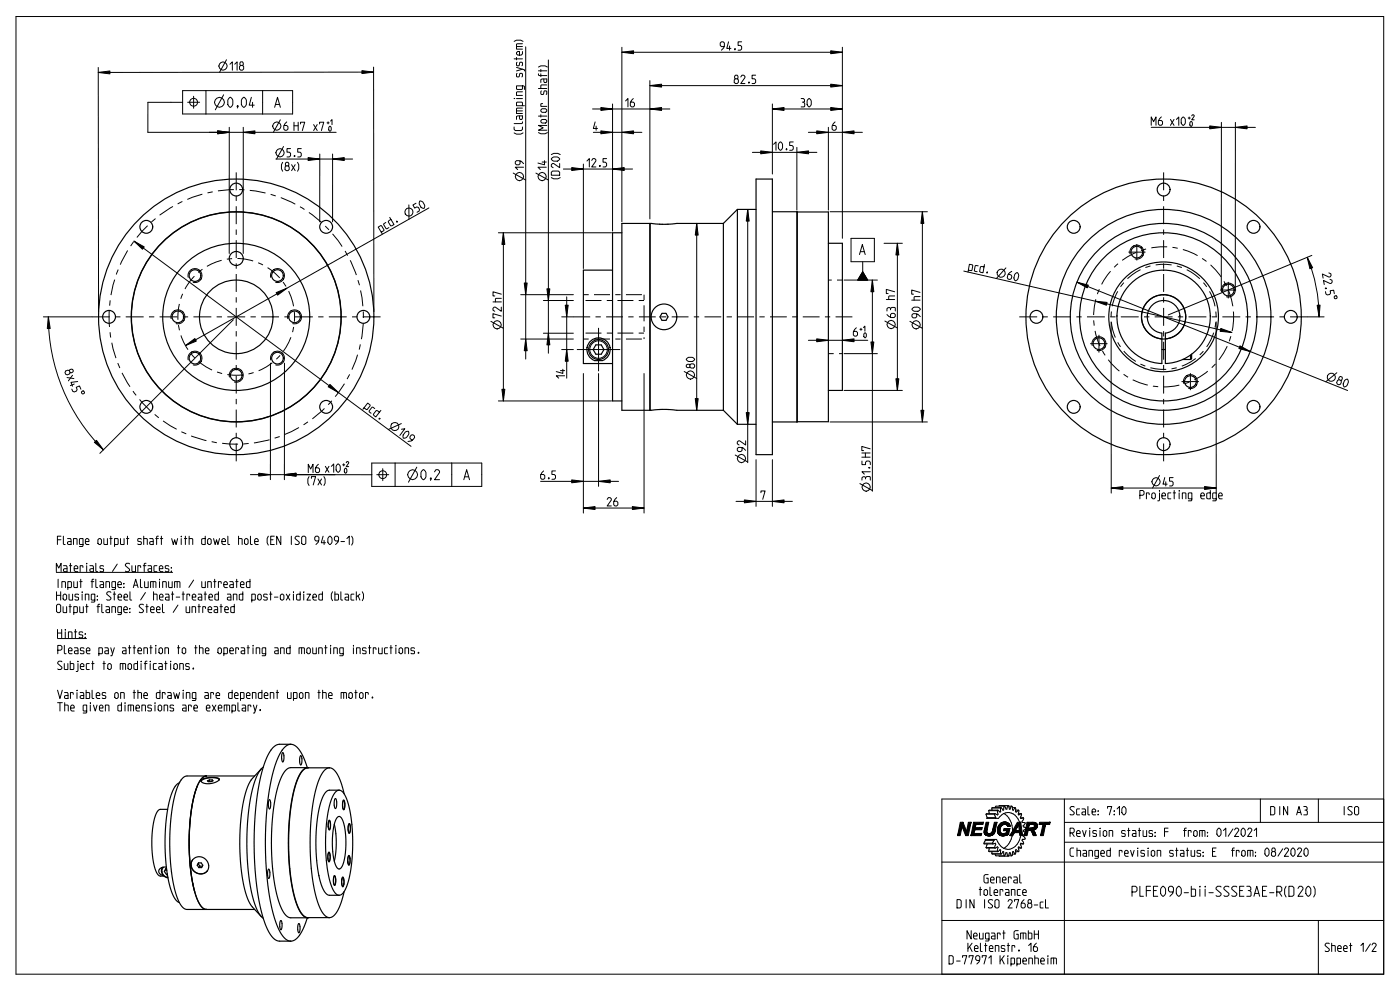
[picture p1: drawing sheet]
<svg xmlns="http://www.w3.org/2000/svg" width="420mm" height="297mm" viewBox="0 0 420 297" stroke-linecap="round" stroke-linejoin="round" font-family="sans-serif">
<g fill="#000">
<path d="M186.6 15.7l3.5-.5v.9zM249.2 15.2l3.5 .5-3.5 .4zM29.5 21.7l3.5-.4v.8zM65.3 39.2l3.5 .5-3.5 .4zM73 39.7l3.5-.5v.9zM108.6 21.2l3.5 .4-3.5 .5zM180.3 32.2l3.5 .5-3.5 .4zM180.3 39.2l3.5 .5-3.5 .4zM186.6 39.7l3.5-.5v.9zM195 32.7l3.5-.5v.9zM195 25.7l3.5-.5v.9zM231.7 32.7l3.5-.5v.9z"/>
<path d="M245 39.2l3.5 .5-3.5 .4zM249.2 32.2l3.5 .5-3.5 .4zM252.7 39.7l3.5-.5v.9zM249.2 25.2l3.5 .5-3.5 .4zM362.9 37.7l3.5 .5-3.5 .4zM370.6 38.2l3.5-.5v.9zM92.4 47.2l3.5 .5-3.5 .4zM99.8 47.7l3.5-.5v.9zM171.5 50.2l3.5 .5-3.5 .4zM183.8 50.7l3.5-.5v.9zM228.2 45.2l3.5 .5-3.5 .4zM239.1 45.7l3.5-.5v.9z"/>
<path d="M40.2 72.3l3.1 1.7-.5 .7zM151 69.8l.5 3.5h-.9zM209 67l.5 3.5h-.9zM224.3 62.8l.5 3.5h-.9zM269.2 72.9l.5 3.5h-.9zM276.7 63.5l.5 3.5h-.9zM392.2 77.1l1.6 3.1-.8 .3zM14.5 95l.6 3.4-.9 .1zM82.8 87.7l3.3-1.3-2.8 2.1zM157.3 84.8h.9l-.5 3.5zM164.1 86.6h.9l-.5 3.5zM164.5 99.9l.5 3.5h-.9z"/>
<path d="M169.6 91.5h.9l-.5 3.5zM261.7 83.9l.5 3.5h-.9zM323.1 84.6l3.4 .9-.3 .8zM328.6 90.3l3.5 .3-.2 .9zM366.2 98.4l3.4 1.2-3.6-.3zM395.2 91.5l.8-.1-.3 3.6zM55.6 103.6l2.9-2.1 .4 .7zM99 115.2l2.5 2.5-3-1.8zM157.7 101.6l.5 3.5h-.9zM170 104.8l.5 3.5h-.9zM245 101.5l3.5 .5-3.5 .4zM252.7 102l3.5-.5v.9z"/>
<path d="M261.3 102.5h.9l-.5 3.5zM268.8 113.5h.9l-.5 3.5zM372 103.7l3.1 1.7-3.4-.9zM28.3 132.6l.6-.6 2.1 2.8zM150.6 116.7h.9l-.5 3.5zM208.6 119.5h.9l-.5 3.5zM223.9 123.7h.9l-.5 3.5zM276.3 123h.9l-.5 3.5zM77.6 141.8l3.5 .5-3.5 .4zM85.3 142.3l3.5-.5v.9zM175 152.3l3.5-.5v.9zM171.5 143.8l3.5 .5-3.5 .4z"/>
<path d="M179.6 144.3l3.5-.5v.9zM189.7 151.8l3.5 .5-3.5 .4zM223.3 149.8l3.5 .5-3.5 .4zM231.7 150.3l3.5-.5v.9zM333.4 146.3l3.5-.5v.9zM361.4 145.8l3.5 .5-3.5 .4z"/>
</g>
<g fill="none" stroke="#000" stroke-width=".3">
<path d="M4.8 5h410.3v287h-410.3zM67.9 17.9l-2 3.8M157.7 14v93.6M164.5 18v87.9M186.6 15.7l3.5-.5v.9zM186.6 14.2v52.3M186.6 15.7h66.1M249.2 15.2l3.5 .5-3.5 .4zM252.7 14.2v57.2M29.5 20.2l.1 73.3M29.5 21.7l3.5-.4v.8zM54.8 30.7h-10.4v9h56.4"/>
<path d="M54.8 27.2h33v7h-33zM56.3 30.6h3.6M58.1 28.8v3.6M61.8 27.2v7M65.3 39.2l3.5 .5-3.5 .4zM67.1 28.4l-2.5 4.5M68.6 29.6l.6-.4 .6 .8v1.3l-.6 .9-.6-.5-.3-.4v-1.3zM68.8 38.2v37.8M71.3 31.7l.1 .2-.2 .1zM71.4 31.9l-.2 .5M72.6 29.6l.7-.4 .6 .8v1.3l-.6 .9-.7-.5-.2-.4v-1.3zM73 39.7l3.5-.5v.9z"/>
<path d="M73 38.2v37.8M75.4 29.2l-.6 2.3h1.5M75.8 30.7v1.5M78.8 27.2v7M84.1 35.9l-2.1 3.8M108.6 21.2l3.5 .4-3.5 .5zM112.1 20.1l.1 73.3M112.1 21.6l-82.6 .1M177.8 32.7h23.2M178 39.7h14.6M180.3 32.2l3.5 .5-3.5 .4zM180.3 39.2l3.5 .5-3.5 .4z"/>
<path d="M183.8 31.2v38.1M186.6 39.7l3.5-.5v.9zM195 32.7l3.5-.5v.9zM195 25.7l3.5-.5v.9zM195 24.2v41.4M195 25.7h57.7M231.7 32.7l3.5-.5v.9zM231.7 31.2v21M231.7 32.7h21M242.5 39.7h16.2M245 39.2l3.5 .5-3.5 .4zM248.5 38.2v24.8"/>
<path d="M249.2 32.2l3.5 .5-3.5 .4zM249.2 25.2l3.5 .5-3.5 .4zM252.7 39.7l3.5-.5v.9zM345.4 38.2h31.2M362.9 37.7l3.5 .5-3.5 .4zM366.4 36.7v50.1M370.6 38.2l3.5-.5v.9zM370.6 36.7v50.1M70.9 51.7v5.3M70.9 58.6v1.6M82.8 47.7h23M85.1 43.9l-2.1 3.8"/>
<path d="M92.4 47.2l3.5 .5-3.5 .4zM95.9 46.2v20.3M99.8 47.7l3.5-.5v.9zM99.8 46.2v20.3M154 51.9l3.7 2.1M160.8 51.9l3.7 2.1M169 50.7h20.8M171.5 50.2l3.5 .5-3.5 .4zM175 49.2v31.3M183.8 50.7l3.5-.5v.9zM225.7 45.7h19.4M228.2 45.2l3.5 .5-3.5 .4z"/>
<path d="M239.1 45.7l3.5-.5v.9zM239.1 44.2v18.8M349.1 51.7v5.3M349.1 58.6v1.6M40.2 72.3l3.1 1.7-.5 .7zM40.2 72.3l83.1 61.5M70.9 61.8v5.4M70.9 68.8v1.6M70.9 72v5.3M70.9 78.9v1.6M122.7 61.4v4.3M128.7 62.3l-73.1 41.3"/>
<path d="M149.5 69.8h34M151 69.8l.5 3.5h-.9zM151 69.8v50.4M209 67l.5 3.5h-.9zM209 67v56M224.3 62.8l.5 3.5h-.9zM224.3 62.8v75.9M249 63.5h29.2M255.3 71.4h7v7h-7zM258.8 78.4v5.5M265.2 72.9h5.5M269.2 72.9l.5 3.5h-.9z"/>
<path d="M269.2 72.9v44.1M276.7 63.5l.5 3.5h-.9zM276.7 63.5v63M338.5 75.6h5.1M339 76.1a2.1 2.1 0 0 1 1.9-2.6 2.1 2.1 0 0 1 2.2 2.2 2.1 2.1 0 0 1-2.6 1.9M341 73.1v5M349.1 61.8v5.4M349.1 68.8v1.6M349.1 72v5.3M349.1 78.9v1.6M392.2 77.1l1.6 3.1-.8 .3zM392.2 77.1a46.6 46.6 0 0 1 3.5 17.9"/>
<path d="M393.6 76.5l-43.1 17.9M13 95h19.9M14.5 95l.6 3.4-.9 .1zM14.5 95a56.4 56.4 0 0 0 16.5 39.8M34.5 95h1.6M37.7 95h5.4M44.7 95h1.6M47.9 95h5.3M51.3 95.5a2.1 2.1 0 0 1 1.9-2.6 2.1 2.1 0 0 1 2.3 2.2 2.1 2.1 0 0 1-2.7 1.9M54.8 95h1.6M56.5 83.1a2.1 2.1 0 0 1 1.8-2.6 2.1 2.1 0 0 1 2.3 2.3 2.1 2.1 0 0 1-2.6 1.8M58 95h5.4"/>
<path d="M65 95h1.6M68.2 95h5.4M70 95.8l-40 40.1M70.9 82.1v5.4M70.9 89.1v1.6M70.9 92.3v5.3M70.9 99.2v1.6M75.1 95h1.6M78.3 95h5.4M81.2 83.1a2.1 2.1 0 0 1 1.9-2.6 2.1 2.1 0 0 1 2.2 2.3 2.1 2.1 0 0 1-2.6 1.8M82.8 87.7l3.3-1.3-2.8 2.1zM85.3 95h1.6"/>
<path d="M86.3 95.5a2.1 2.1 0 0 1 1.9-2.6 2.1 2.1 0 0 1 2.3 2.2 2.1 2.1 0 0 1-2.7 1.9M88.5 95h5.4M95.5 95h1.6M98.6 95h5.4M105.6 95h1.6M108.8 95h5.4M147.3 96.3l3.7 2.1M156.2 88.3h15.8M157.3 84.8h.9l-.5 3.5zM163 99.9h9M163 90.1h9M164.1 86.6h.9l-.5 3.5z"/>
<path d="M164.5 99.9l.5 3.5h-.9zM168.5 95h8.6M169.6 91.5h.9l-.5 3.5zM170 89v24.3M178.7 95h1.5M179.6 98.3v13M181.8 95h5.1M188.5 95h1.6M191.7 95h5M198.3 95h1.6M201.5 95h5.1M208.1 95h1.6"/>
<path d="M211.3 95h5.1M218 95h1.6M221.2 95h5M227.8 95h1.6M231 95h5M237.6 95h1.6M240.8 95h5.1M247.5 95h1.6M250.7 95h5M253.2 83.9h10M257.3 83.9l1.5-2.5 1.5 2.5M257.4 83.8v.1"/>
<path d="M257.5 83.6v.3M257.6 83.4v.5M257.7 83.3v.6M257.8 83.1v.8M257.9 82.9v1M258 82.8v1.1M258.1 82.6v1.3M258.2 82.4v1.5M258.3 82.3v1.6M258.4 82.1v1.8M258.5 81.9v2M258.6 81.8v2.1"/>
<path d="M258.7 81.6v2.3M258.9 81.6v2.3M259 81.8v2.1M259.1 81.9v2M259.2 82.1v1.8M259.3 82.3v1.6M259.4 82.4v1.5M259.5 82.6v1.3M259.6 82.8v1.1M259.7 82.9v1M259.8 83.1v.8M259.9 83.3v.6"/>
<path d="M260 83.4v.5M260.1 83.6v.3M260.2 83.8v.1M261.7 83.9l.5 3.5h-.9zM261.7 83.9v63.3M265.5 96.2l3.7 2.1M273 96.3l3.7 2.1M289.1 81.2l80.5 18.4M301.8 80.3l-2.9 3.2M305.8 95h5.4M312.7 95h1.6M315.9 95h5.4"/>
<path d="M322.9 95h1.6M323.1 84.6l3.4 .9-.3 .8zM323.1 84.6l81.2 32.4M326.1 95h5.4M328.6 90.3l3.5 .3-.2 .9zM333.1 95h1.6M333.3 96.5l.1 51.3M336.2 95h5.4M343.2 95h1.6M346.4 95h5.4M349.1 82.1v5.4M349.1 89.1v1.6"/>
<path d="M349.1 92.3v5.3M349.1 99.2v1.6M353.4 95h1.6M356.6 95h5.3M363.5 95h1.6M364.8 96.5l.1 51.3M366 86.9h4.8M366.2 98.4l3.4 1.2-3.6-.3zM366.5 87.5a2.1 2.1 0 0 1 1.8-2.7 2.1 2.1 0 0 1 2.3 2.3 2.1 2.1 0 0 1-2.7 1.9M366.7 95h5.4M368.5 84.5v4.9M373.7 95h1.6"/>
<path d="M376.9 95h5.3M383.8 95h1.6M387 95h10.2M395.2 91.5l.8-.1-.3 3.6zM397.6 86.4h.3zM397.6 87.4l.2 .7 .4 .3 .7-.1 .3-.4-.2-.8 1.1-.1 .2 1M398.6 81.8l.6 .2 .1 .6-.3 .4h-.3l-2-.9 .2 1.3M399 83.7l.6 .3 .1 .5-.3 .4-.4 .1-1.9-.9 .2 1.2M400.4 88.7l.7 .1-.1 .7-.7-.1zM20.1 113.2l2.1 .3M20.8 111.1l.1-.3 .5-.2 .4 .1 .2 .5-.2 .4-.5 .2-.3-.2-.2 .5-.6 .3-.5-.2-.2-.5 .2-.5 .6-.3 .5 .2 .2 .5M21.5 116.6l.3 .7 .5 .2 .6-.3 .2-.5-.2-.6 1-.4 .4 .9"/>
<path d="M21.8 112.5l-1.3 1.6M22.3 115.1l-1.2 .5M23.3 114.3l-2 .3 .5 1.2M24.5 117.3h.7v.6l-.6 .1zM55.6 103.6l2.9-2.1 .4 .7zM56.5 107.9a2.1 2.1 0 0 1 1.8-2.7 2.1 2.1 0 0 1 2.3 2.3 2.1 2.1 0 0 1-2.6 1.9M68.8 113a2.1 2.1 0 0 1 1.9-2.6 2.1 2.1 0 0 1 2.3 2.2 2.1 2.1 0 0 1-2.7 1.9M70.9 102.4v5.4M70.9 109.4v1.6M70.9 112.6v5.4M70.9 119.5v1.6M81.1 108.8v35"/>
<path d="M81.2 107.9a2.1 2.1 0 0 1 1.9-2.7 2.1 2.1 0 0 1 2.2 2.3 2.1 2.1 0 0 1-2.6 1.9M85.3 108.8v35M99 115.2l2.5 2.5-3-1.8zM150.6 116.7h.9l-.5 3.5zM156.2 101.6h15.8M157.7 101.6l.5 3.5h-.9zM168.5 104.8h3.5M170 104.8l.5 3.5h-.9zM173.1 104.8h13M175 112v41.8M179.6 112v33.8M193.2 112v41.8"/>
<path d="M205.3 111.3l3.7 2.1M208.6 119.5h.9l-.5 3.5zM242.5 102h17.8M245 101.5l3.5 .5-3.5 .4zM252.7 102l3.5-.5v.9zM253.2 117h17.5M253.2 106h10M261.3 102.5h.9l-.5 3.5zM268.8 113.5h.9l-.5 3.5zM327.1 103h5.1M327.7 103.5a2.1 2.1 0 0 1 1.8-2.6 2.1 2.1 0 0 1 2.3 2.3 2.1 2.1 0 0 1-2.7 1.8M329.7 100.3v5.4"/>
<path d="M349.1 102.4v5.4M349.1 109.4v1.6M349.1 112.6v5.4M349.1 119.5v1.6M354.4 114.4h5.3M355.1 114.9a2.1 2.1 0 0 1 1.8-2.6 2.1 2.1 0 0 1 2.3 2.2 2.1 2.1 0 0 1-2.6 1.9M357.1 111.8v5.1M357.1 106.4v1.3M372 103.7l3.1 1.7-3.4-.9zM401.1 111.7l-3.4 2.7M28.3 132.6l.6-.6 2.1 2.8zM70.9 122.7v5.4"/>
<path d="M70.9 129.7v1.6M70.9 132.9v5.4M111.5 138.8h33v7h-33zM118.5 138.8v7M120.4 126.9l-3.9 1.8M135.5 138.8v7M149.5 120.2h34M220.6 136.4l3.7 2.1M223.9 123.7h.9l-.5 3.5zM226.8 137.8v14M231.7 137.8v14M249 126.5h29.2"/>
<path d="M276.3 123h.9l-.5 3.5zM349.1 122.7v5.4M349.1 129.7v1.6M349.1 132.9v5.4M75.1 142.2l36.4 .1M77.6 141.8l3.5 .5-3.5 .4zM85.3 142.3l3.5-.5v.9zM113 142.3h3.6M114.8 140.5v3.6M125 140l-2.5 4.5M126.5 141.2l.6-.4 .7 .8v1.3l-.7 .9-.6-.5-.2-.4v-1.3zM129.1 143.3l.3 .1-.2 .2z"/>
<path d="M129.4 143.5l-.3 .5M130.4 141.4l.4-.6h.6l.5 .4v.4l-1.5 2.2h1.5M162.2 144.3h23.4M171.5 143.8l3.5 .5-3.5 .4zM175 152.3l3.5-.5v.9zM175 152.3h18.2M179.6 144.3l3.5-.5v.9zM189.7 151.8l3.5 .5-3.5 .4zM220.8 150.3h16.9M223.3 149.8l3.5 .5-3.5 .4zM231.7 150.3l3.5-.5v.9zM258 144.9l3.7 2.1"/>
<path d="M333.4 146.3l3.5-.5v.9zM347.9 142.5l-2.1 3.8M361.4 145.8l3.5 .5-3.5 .4zM364.9 146.3h-31.5M16.9 171.5h34.9M17.3 191.4h8.6M103 239.8l.3 .1 .2 1.1-.1 1.2-.3 .5-.4-1.2zM319.3 239.5v52.5M378.1 239.5v7M395.5 239.5v7M415.1 239.5h-132.5v52.5M49.1 259.9a1.82 1.82 0 0 0-.4 1.9 1.82 1.82 0 0 0 1.7 1.1"/>
<path d="M98.6 255.4h.2l.1 .2 .2 1-.1 1.3-.3 .4-.4-1.2zM98.7 245.9h.3l.2 1.1-.1 1.2-.3 .6-.4-1.3zM104.5 256.4l.3 .1 .3 1.1-.1 1.2-.3 .5-.4-1.2zM104.6 246.9l.3-.1 .1 .3 .2 1-.1 1.2-.3 .5-.4-1.3zM282.6 258.4h132.5M295.2 252.7v.2h2.6M295.2 252.7h2.5M295.3 252.4l-.1 .3M295.8 254l.1 .2h2.6M295.8 254h2.5M295.8 244h2.5M295.8 244l.1 .4"/>
<path d="M296.1 252.9l-.3 1.1M296.6 255.1l.2 .1h2.6M296.6 255.1h2.6M296.6 243h2.6M296.6 243l.2 .9M296.8 254.2l-.2 .9M297.6 255.9l2.7 .1M297.6 255.9h2.6M297.6 242.2h2.6M297.6 242.2v.6M297.6 255.2v.7M297.7 252.7l.1 .2"/>
<path d="M297.8 252.9l.8-.2 .1 .3-.4 1M297.9 252.4l-.2 .3M298.3 254l.2 .2M298.3 244l.2 .4M298.5 254.2l.8-.4 .1 .2-.2 1.1M298.5 243.9h-2.6l-.1 .1M298.5 243.9l-.2 .1M298.6 256v.4l.3 .1h2.5M299.2 243l.2 1-.1 .3-.8-.4M299.2 255.1l.2 .1M299.3 252.3a3.3 3.3 0 0 0 3.1 2.3 3.3 3.3 0 0 0 3.1-2.2M299.4 242.8h-2.6l-.2 .2"/>
<path d="M299.4 255.2l.6-.6 .2 .2v1.1M299.4 242.8l-.2 .2M299.7 256.5l2.8 .1 .3-1 .2-.1 .4 1M299.7 241.6l.1-.2h2.7l.3 1.1h.2l.4-.9M300 244.7a3.1 3.1 0 0 1 5 .1M300.2 255.9l.1 .1M300.2 242.2v1l-.2 .2-.6-.6M300.3 242l-2.7 .2M300.3 256l.6-.8 .2 .1 .1 1.1 .2 .1M300.3 242l-.1 .2M301.1 243.8l1.1 .8M301.4 241.6h-2.5l-.3 .1v.3"/>
<path d="M301.4 256.5l.4-1 .3 .1 .3 1M301.4 241.6l-.2 .1-.1 1-.2 .1-.6-.8M302.4 241.4l-.3 1.1h-.3l-.4-.9M302.6 256.5h.8M302.6 241.6h.8M303 252.2a4.2 4.2 0 0 1-1.9 2M303.4 241.6l.3 .4M303.7 256h.8M303.7 242h.8M303.7 242l.1 .7 .2 .1 .5-.8M304.5 256l-.5-.8-.2 .1-.1 1.1-.3 .1M304.5 242l.2 .5-.1 .7 .2 .2 .7-.6"/>
<path d="M304.7 255.2h.8M304.7 242.8h.8M305.5 254.2h.8M305.5 243.9h.9M305.5 255.2l-.7-.6-.2 .2 .1 .7-.2 .5M305.5 242.8l.2 .2-.2 1 .1 .3 .8-.4M306.1 252.9h.8M306.4 243.9v.5M307 252.4l.1 .5-.8-.2-.2 .3 .3 1.2-.8-.4-.1 .2 .2 1.1-.2 .1M319.3 246.5h95.8M319.3 252.4h95.8M357.3 249.4l-.1-.5h-.7v1.8"/>
<path d="M358.1 249.3l.4-.4h.3l.4 .4v1l-.4 .4h-.3l-.4-.4zM372.5 255.2l.4-.3h.3l.4 .3v1.1l-.4 .3h-.3l-.4-.3zM374.3 256.6v-1.7h1.4l.2 .1v1.6M100.2 262.5h.3l.3 1.2-.1 1.1-.3 .6-.4-1.3zM102.7 262.9l.3 .1 .2 1.1-.1 1.3-.3 .4-.3-1.3zM282.6 275.9h132.5M395.5 275.9v16.1"/>
<circle cx="66.9" cy="19.8" r="1.23"/>
<circle cx="58.1" cy="30.6" r="1.19"/>
<circle cx="65.8" cy="30.7" r="1.47"/>
<circle cx="83" cy="37.8" r="1.23"/>
<circle cx="84" cy="45.8" r="1.23"/>
<circle cx="155.8" cy="52.9" r="1.23"/>
<circle cx="162.6" cy="52.9" r="1.23"/>
<circle cx="122.7" cy="63.6" r="1.23"/>
<circle cx="149.1" cy="97.4" r="1.23"/>
<circle cx="267.3" cy="97.3" r="1.23"/>
<circle cx="274.8" cy="97.4" r="1.23"/>
<circle cx="300.3" cy="81.9" r="1.23"/>
<circle cx="179.6" cy="104.8" r="2.63"/>
<circle cx="207.1" cy="112.4" r="1.23"/>
<circle cx="399.4" cy="113.1" r="1.23"/>
<circle cx="118.4" cy="127.8" r="1.23"/>
<circle cx="222.4" cy="137.4" r="1.23"/>
<circle cx="114.8" cy="142.2" r="1.19"/>
<circle cx="123.8" cy="142.3" r="1.47"/>
<circle cx="259.8" cy="146" r="1.23"/>
<circle cx="346.8" cy="144.4" r="1.23"/>
</g>
<g fill="none" stroke="#000" stroke-width=".35">
<path d="M226.8 53.7h4.9v82.6h-4.9zM186.6 69.8h-2.8v50.4h2.8M195 67v56M195 67.1h.1M217 67h-14l-3.7 .2-4-.2h-8.7v56h8.7l3.9-.3 3.8 .3h14M217 67v56M221.2 62.8l-4.2 4.2M221.2 62.8v64.4M221.2 62.8h5.6M231.7 63.5h7.4M239.1 63.5v63M239.1 63.5h.1"/>
<path d="M239.2 63.5h9.3v62.9h-9.3M239.2 63.5v62.9M248.5 72.9h4.2v44.1h-4.2M175 81v28h8.8M175 81h8.8M198.6 93.9h1.2l.6 1.1-.6 1h-1.2l-.6-1zM338.8 85.5a14 14 0 0 1 23 3.6 14 14 0 0 1-12.2 19.9v-9.2a4.9 4.9 0 0 0 3.6-7.4 4.9 4.9 0 0 0-8.3 0 4.9 4.9 0 0 0 3.7 7.4v9.2a14 14 0 0 1-12.4-8.7 14 14 0 0 1 2.6-14.8zM176.6 104.7a2.98 2.98 0 0 1 4.3-2.6 2.98 2.98 0 0 1 .5 5 2.98 2.98 0 0 1-4.7-1.7l-.1-.6M178.8 103.4h1.6l.8 1.4-.8 1.4h-1.6l-.9-1.4zM348.6 104.7h1M348.6 101.6a6.6 6.6 0 0 1-5.2-10.1 6.6 6.6 0 0 1 11.3 0 6.6 6.6 0 0 1-5.1 10.1M357.5 106.1l-.2 1.6h-2.5"/>
<path d="M195 122.8h.1M217 123l4.2 4.2M221.2 127.2h5.6M231.7 126.5h7.4M239.2 126.4l-.1 .1M53.8 234.6a4.9 4.9 0 0 0-2.5 3.7 56.2 56.2 0 0 0-1.3 21.9M59.3 235.5a58.7 58.7 0 0 0-1.9 26.7 20.4 20.4 0 0 0 3.1 9.6l.6 .5 .8 .3M59.3 235.5a56.7 56.7 0 0 0-2.2 24.5l.5 3.8 .8 3.5M60.1 233.8a25.1 25.1 0 0 0-3 11.3 60.8 60.8 0 0 0 1.9 24.1l1.3 2.4 .7 .7 .9 .3M60.2 233.8l-.9 1.7M60.2 233.8h.1M60.5 233.7a6.7 6.7 0 0 1 5.3-.2l-.1 .2a4.6 4.6 0 0 1-5.4 .5z"/>
<path d="M61.7 232.6l-.8 .3-.8 .9M61.8 232.6l-.8 .3-.8 .9M61.9 232.6h-.1M61.9 232.6h.1M62.8 233.7l-.6 .3 .3 .3h.8l.6-.3-.2-.3M62.8 233.7l.1 .6M62.8 233.7h.9M63.7 233.7v.4M65.8 233.6h-.1a5.5 5.5 0 0 0-5.3 .4l-.1 .2M76.4 232.6h-20.3a3.5 3.5 0 0 0-2.2 1.8 34.5 34.5 0 0 0-2.9 14.1 52.5 52.5 0 0 0 2.6 21.5l1.1 1.8 1.2 .7 20.5 .1M78.4 230.4a20 20 0 0 0-3.3 9.3 74.7 74.7 0 0 0 1.3 31.2l.8 2.1 1.2 1.7M78.4 230.4l-2.7 2.9a20.9 20.9 0 0 0-3.3 10.5 61.1 61.1 0 0 0 1.8 25.4l1.3 2.4 2.9 3.1"/>
<path d="M79 229.9l-.6 .5M80.8 239.7l.3 .2 .1 .9a1.29 1.29 0 0 1-.4 1.6l-.3-1.3zM84.8 225.6l.2 .2 .2 .9a1.29 1.29 0 0 1-.5 1.6l-.2-1.3zM87.2 223.1h-3.3a4.8 4.8 0 0 0-3.6 3.4 61.8 61.8 0 0 0-4 23.2 78.6 78.6 0 0 0 3.4 27.5l.6 1.4a5.3 5.3 0 0 0 3.3 3.4l3.6 .1M87.2 223.1a5.3 5.3 0 0 1 3.9 3.9l1.1 3.1M87.2 223.1a4.8 4.8 0 0 0-3.5 3.4 61.8 61.8 0 0 0-4 23.2 78.6 78.6 0 0 0 3.4 27.5l.6 1.4a5.3 5.3 0 0 0 3.3 3.4l.2 .1M90.1 226.5l.3 .2 .2 .9a1.29 1.29 0 0 1-.5 1.6l-.2-1.3zM92.3 230.1h.1M92.3 230.1a4 4 0 0 0-2.9 3 51.3 51.3 0 0 0-2.9 19.6 49.1 49.1 0 0 0 3.2 20l1.3 1.8 1.3 .6M92.3 230.1h-5.1a4 4 0 0 0-2.9 3 51.3 51.3 0 0 0-2.9 19.6 49.1 49.1 0 0 0 3.3 20l1 1.6 1.1 .7 5.5 .1M92.4 230.1a3.1 3.1 0 0 0-2.5 2.2 42 42 0 0 0-3.2 16.9 57.8 57.8 0 0 0 2.7 22.7l1.3 2.1 .6 .6 .9 .4M92.4 230.1h6.4"/>
<path d="M92.4 230.1h.3M98.8 230.1h.2a4.3 4.3 0 0 1 2.8 3.2l1.4 4.6M98.8 230.1a4 4 0 0 0-2.9 3.1 51.2 51.2 0 0 0-2.9 19.5 49 49 0 0 0 3.3 20l1.2 1.7 1.3 .6M100.5 239.4l.3 .2 .2 .9a1.43 1.43 0 0 1-.5 1.8l-.3-1.4zM101.7 236.8h-2.9a4 4 0 0 0-2.5 3.3 45.5 45.5 0 0 0 .6 26.3l.7 1.1 .8 .7 3.3 .1M101.7 236.8l.3 .1a5.9 5.9 0 0 1 2.6 4.3 49.9 49.9 0 0 1-.6 24.4l-1.1 2.1-1.2 .6M101.7 236.8a4 4 0 0 0-2.5 3.3 48.5 48.5 0 0 0 .3 25.7l1.1 1.9 1.1 .6M48.6 260v.1M48.6 260h-.1a1.18 1.18 0 0 0-.9 1.3 1.18 1.18 0 0 0 1.2 1.1h.2M48.7 260a2.11 2.11 0 0 0 1.7 3.1M49.9 259.9l-1.3 .1M50.3 242.6h-2.4a5.8 5.8 0 0 0-1.9 4.4 27 27 0 0 0 1.1 14.8l.8 .7 1.3 .1"/>
<path d="M57.7 257.8a2.76 2.76 0 0 1 3.7-.5 2.76 2.76 0 0 1 .8 3.7M57.7 257.8a2.76 2.76 0 0 0 .8 3.6 2.76 2.76 0 0 0 3.7-.4M57.7 257.8a2.77 2.77 0 0 0 .9 3.6 2.77 2.77 0 0 0 3.6-.4M59.2 259.3l.5 .7M59.2 259.3l.3-.7h.9l.4 .7-.3 .7h-.8M59.5 258.9l.5 .7M59.5 258.9l-.3 .4M59.6 258.6l-.1 .3M60 259.6l-.3 .4M60 259.6h.7M98.6 255.6l.3 .2 .1 .8a1.04 1.04 0 0 1-.4 1.4l-.2-1.3zM98.7 246.1l.3 .1 .1 .8a1.22 1.22 0 0 1-.4 1.5l-.2-1.1z"/>
<path d="M100.3 247a25.5 25.5 0 0 1 0 11.1M101.3 244.9a.84 .84 0 0 1 .8-.1 .84 .84 0 0 1 .5 .7 21.6 21.6 0 0 1-.1 14.4 .85 .85 0 0 1-1 .5 .85 .85 0 0 1-.7-.8 21.6 21.6 0 0 1 .2-14.4zM103 240l.3 .2 .1 .8a1.04 1.04 0 0 1-.4 1.4l-.2-1.3zM104.6 256.6l.2 .2 .2 .8a1.22 1.22 0 0 1-.4 1.5l-.3-1.2zM104.7 247.1l.3 .1 .1 .8a1.04 1.04 0 0 1-.4 1.5l-.2-1.3zM49.3 261.2l.7 .9M49.8 260.5l.2 .4M49.8 260.5l-.5 .7M49.9 260.3l-.1 .2M50 260.2l.2 1.9M50 260.3l-.7 .9M50 262.1h.2"/>
<path d="M50.2 261.8l-.2 .3M50.2 262.1a15 15 0 0 0 3.1 8.1l.5 .3M61.9 272.6h.1M78.4 274.7l.6 .5M80.5 260.5l.3 .2 .2 .9a1.29 1.29 0 0 1-.5 1.6l-.2-1.2zM84.2 275.9l.3 .2 .1 .9a1.29 1.29 0 0 1-.4 1.6l-.3-1.3zM89.6 276.8l.3 .2 .1 .9a1.29 1.29 0 0 1-.4 1.6l-.3-1.3zM92.2 275h.1M92.2 275.1a11.4 11.4 0 0 1-4.1 6.8l-.9 .2M92.4 275h6.4M92.4 275.1h-.1M92.7 275l-.3 .1"/>
<path d="M100.3 262.7l.3 .2 .1 .7a1.04 1.04 0 0 1-.4 1.5l-.3-1.3zM102.8 263.1l.3 .4v1.4a.34 .34 0 0 1 0 .4 .34 .34 0 0 1-.4 .1l-.2-1.2zM103.1 264.9h.1M103.2 267.2a13.3 13.3 0 0 1-3.3 7.5l-1.1 .3"/>
<circle cx="70.9" cy="56.8" r="1.93"/>
<circle cx="349.1" cy="56.8" r="1.93"/>
<circle cx="43.9" cy="68" r="1.93"/>
<circle cx="70.9" cy="77.5" r="2.1"/>
<circle cx="97.8" cy="68" r="1.93"/>
<circle cx="322.1" cy="68" r="1.93"/>
<circle cx="341" cy="75.6" r="1.75"/>
<circle cx="376.1" cy="68" r="1.93"/>
<circle cx="32.7" cy="95" r="1.93"/>
<circle cx="53.4" cy="95" r="1.75"/>
<circle cx="58.5" cy="82.6" r="1.75"/>
<circle cx="70.9" cy="95" r="41.3"/>
<circle cx="70.9" cy="95" r="31.5"/>
<circle cx="70.9" cy="95" r="31.4"/>
<circle cx="70.9" cy="95" r="22.1"/>
<circle cx="70.9" cy="95" r="11"/>
<circle cx="83.2" cy="82.6" r="1.75"/>
<circle cx="88.4" cy="95" r="1.75"/>
<circle cx="109" cy="95" r="1.93"/>
<circle cx="199.2" cy="95" r="3.9"/>
<circle cx="310.9" cy="95" r="1.93"/>
<circle cx="349.1" cy="95" r="41.3"/>
<circle cx="349.1" cy="95" r="32.2"/>
<circle cx="349.1" cy="95" r="28"/>
<circle cx="349.1" cy="95" r="25.2"/>
<circle cx="349.1" cy="95" r="16.5"/>
<circle cx="349.1" cy="95" r="6.7"/>
<circle cx="368.5" cy="86.9" r="1.75"/>
<circle cx="387.2" cy="95" r="1.93"/>
<circle cx="58.5" cy="107.3" r="1.75"/>
<circle cx="70.9" cy="112.5" r="1.75"/>
<circle cx="83.2" cy="107.3" r="1.75"/>
<circle cx="179.6" cy="104.8" r="3.5"/>
<circle cx="329.7" cy="103" r="1.75"/>
<circle cx="357.1" cy="114.4" r="1.75"/>
<circle cx="43.9" cy="121.9" r="1.93"/>
<circle cx="70.9" cy="133.1" r="1.93"/>
<circle cx="97.8" cy="121.9" r="1.93"/>
<circle cx="322.1" cy="121.9" r="1.93"/>
<circle cx="349.1" cy="133.1" r="1.93"/>
<circle cx="376.1" cy="121.9" r="1.93"/>
</g>
<path d="M88.4 95a17.5 17.5 0 0 0-25.8-15.4 17.5 17.5 0 0 0-1.4 29.9 17.5 17.5 0 0 0 27.1-12.9l.1-1.6M109 95a38.2 38.2 0 0 0-56.5-33.5 38.2 38.2 0 0 0-2.2 65.6 38.2 38.2 0 0 0 58.6-29.5l.1-2.6M175 88.3h18.2M193.2 88.3v13.3M193.2 99.8h-18.2M193.2 90.1h-18.2M252.7 83.9h-4.2M364.8 95a15.8 15.8 0 0 0-23.1-13.9 15.8 15.8 0 0 0-1.4 27 15.8 15.8 0 0 0 24.5-11.5v-1.6M370.1 95a21 21 0 0 0-31-18.5 21 21 0 0 0-1.5 36 21 21 0 0 0 32.4-15.7l.1-1.8M175 101.6h18.2M248.5 106h4.2" fill="none" stroke="#000" stroke-width=".3" stroke-dasharray="1.6 1.6 4.8 1.6" stroke-linecap="butt"/>
<text font-size="5.6" x="287" y="250.4">NEUGART</text>
<g font-size="3.9">
<text x="81.8" y="32.2">A</text>
<text x="257.3" y="76.3">A</text>
<text x="138.6" y="143.8">A</text>
<text x="336.8" y="268.6">PLFE090-bii-SSSE3AE-R(D20)</text>
</g>
<g font-size="3.3">
<text x="216.1" y="15">94.5</text>
<text x="69" y="21">118</text>
<text x="220.3" y="25">82.5</text>
<text x="187.7" y="32">16</text>
<text x="240.3" y="32">30</text>
<text x="85.1" y="39">6 H7 x7</text>
<text x="156.7" y="40.2" transform="rotate(-90 156.7 40.2)">(Clamping system)</text>
<text x="164" y="40.1" transform="rotate(-90 164 40.1)">(Motor shaft)</text>
<text x="178" y="39">4</text>
<text x="249.6" y="39">6</text>
<text x="345.4" y="37.5">M6 x10</text>
<text x="86.1" y="47">5.5</text>
<text x="232.1" y="45">10.5</text>
<text x="84" y="51.1">(8x)</text>
<text x="157.1" y="50.8" transform="rotate(-90 157.1 50.8)">19</text>
<text x="163.9" y="50.8" transform="rotate(-90 163.9 50.8)">14</text>
<text x="176.1" y="50">12.5</text>
<text x="167.9" y="54.1" transform="rotate(-90 167.9 54.1)">(D20)</text>
<text x="114.4" y="69.6" transform="rotate(-31 114.4 69.6)">pcd.</text>
<text x="302.1" y="83.6" transform="rotate(13 302.1 83.6)">60</text>
<text x="276" y="90" transform="rotate(-90 276 90)">h7</text>
<text x="150.4" y="95.3" transform="rotate(-90 150.4 95.3)">72 h7</text>
<text x="268.6" y="95.2" transform="rotate(-90 268.6 95.2)">63 h7</text>
<text x="276.1" y="95.3" transform="rotate(-90 276.1 95.3)">90</text>
<text x="256" y="100.7">6</text>
<text x="169.4" y="113.3" transform="rotate(-90 169.4 113.3)">14</text>
<text x="208.4" y="110.3" transform="rotate(-90 208.4 110.3)">80</text>
<text x="400.9" y="115" transform="rotate(22 400.9 115)">80</text>
<text x="119.4" y="130.1" transform="rotate(36 119.4 130.1)">109</text>
<text x="223.7" y="135.3" transform="rotate(-90 223.7 135.3)">92</text>
<text x="92.5" y="141.6">M6 x10</text>
<text x="162.2" y="143.6">6.5</text>
<text x="261.1" y="143.9" transform="rotate(-90 261.1 143.9)">31.5H7</text>
<text x="91.9" y="145.3">(7x)</text>
<text x="228.3" y="149.6">7</text>
<text x="342" y="149.5">Projecting edge</text>
<text x="348.9" y="145.6">45</text>
<text x="182.1" y="151.6">26</text>
<text x="17.2" y="163.2">Flange output shaft with dowel hole (EN ISO 9409-1)</text>
<text x="16.9" y="171.3">Materials / Surfaces:</text>
<text x="17" y="176.1">Input flange: Aluminum / untreated</text>
<text x="17" y="179.8">Housing: Steel / heat-treated and post-oxidized (black)</text>
<text x="17" y="183.6">Output flange: Steel / untreated</text>
<text x="17.3" y="191.1">Hints:</text>
<text x="17.3" y="195.9">Please pay attention to the operating and mounting instructions.</text>
<text x="17.3" y="200.7">Subject to modifications.</text>
<text x="17.3" y="209.3">Variables on the drawing are dependent upon the motor.</text>
<text x="17.3" y="213.1">The given dimensions are exemplary.</text>
<text x="320.5" y="244.2">Scale: 7:10</text>
<text x="381" y="244.2">DIN A3</text>
<text x="402.4" y="244.2">ISO</text>
<text x="320.5" y="250.7">Revision status: F</text>
<text x="359.5" y="250.7">from: 01/2021</text>
<text x="320.5" y="256.6">Changed revision status: E</text>
<text x="375.1" y="256.6">from: 08/2020</text>
<text x="292.2" y="268.4">tolerance</text>
<text x="294.1" y="264.6">General</text>
<text x="286.3" y="272.1">DIN ISO 2768-cL</text>
<text x="289.2" y="281.4">Neugart GmbH</text>
<text x="288.3" y="285.2">Keltenstr. 16</text>
<text x="396.5" y="285.2">Sheet 1/2</text>
<text x="283.4" y="288.9">D-77971 Kippenheim</text>
</g>
<g font-size="3.2">
<text x="125.1" y="63.6" transform="rotate(-29 125.1 63.6)">50</text>
<text x="290.5" y="81" transform="rotate(10 290.5 81)">pcd.</text>
<text x="109.2" y="122.2" transform="rotate(38 109.2 122.2)">pcd.</text>
</g>
<g font-size="2">
<text x="356.2" y="35.9">+2</text>
<text x="97.8" y="37.4">+1</text>
<text x="98.3" y="39.3">0</text>
<text x="356.7" y="37.9">0</text>
<text x="258" y="99.2">+1</text>
<text x="259.1" y="101.2">0</text>
<text x="102.5" y="139.8">+2</text>
<text x="103" y="141.8">0</text>
</g>
</svg>
